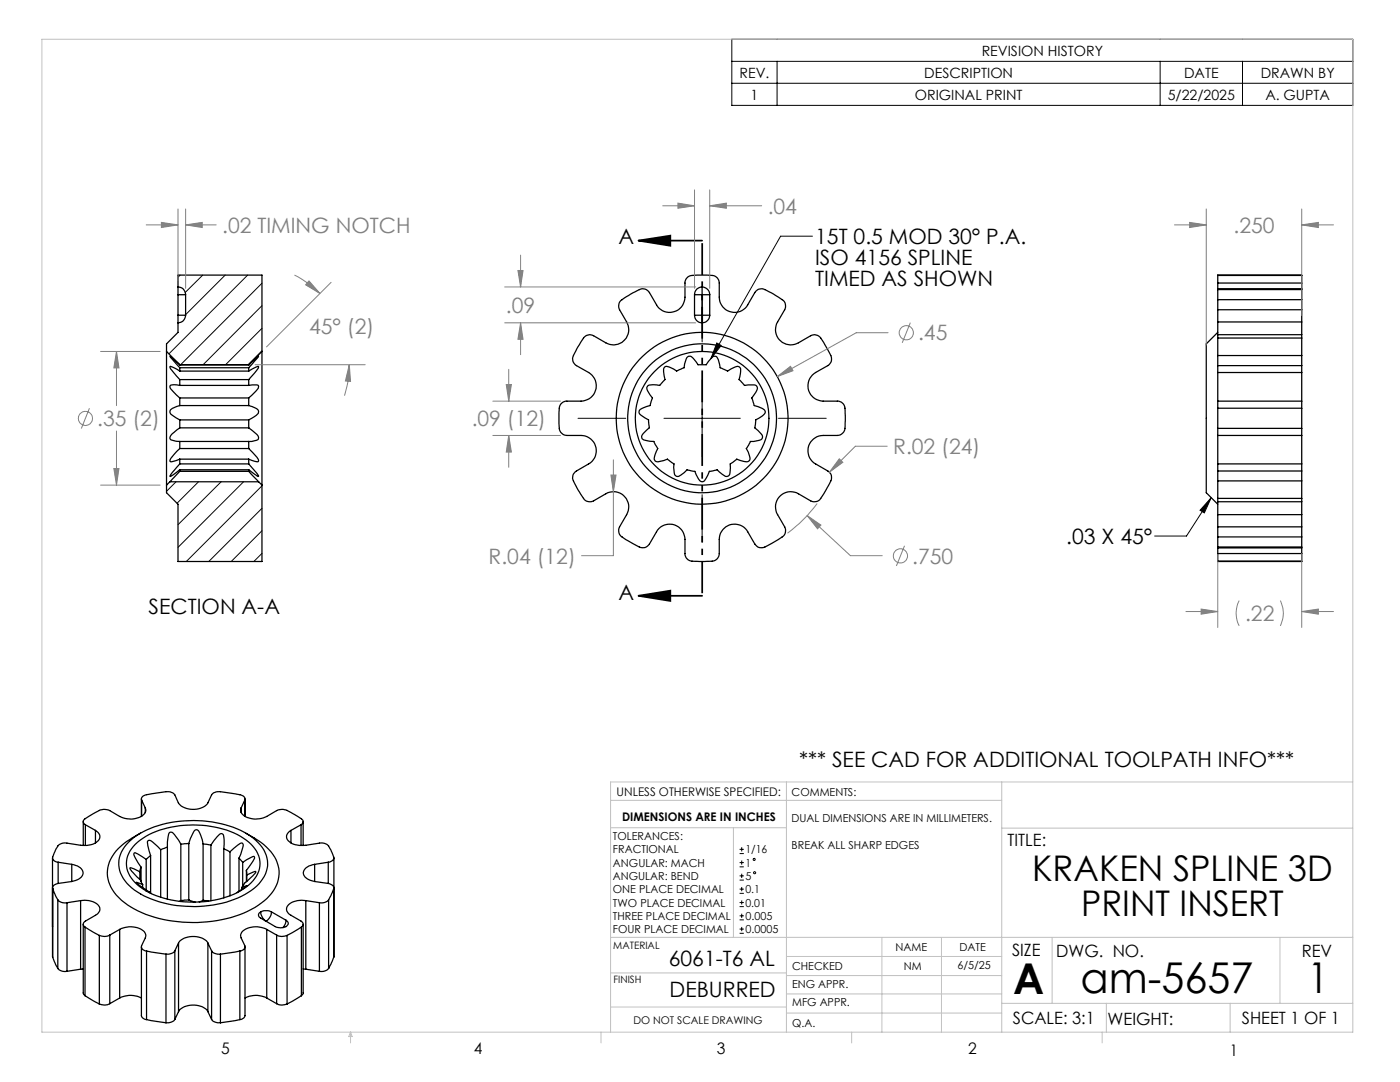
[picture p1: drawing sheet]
<svg xmlns="http://www.w3.org/2000/svg" width="279mm" height="216mm" viewBox="0 0 279 216" stroke-linecap="round" stroke-linejoin="round" font-family="sans-serif">
<g fill="none" stroke="#000" stroke-width=".25">
<path d="M35.5 57.3a1.5 1.5 0 0 1 1.5 1.5M35.5 58.8h1.5M35.5 57.3v1.5M35.5 57.3v-2.4h16.8v15.2M35.5 58.8v4.1M37 58.8v4.1M138.6 58.8h1.5M138.6 58.8v4.1M140.1 57.3a1.57 1.57 0 0 1 1.5 1.5M140.1 57.3a1.51 1.51 0 0 0-1.5 1.5M140.1 57.3v1.5M140.1 58.8h1.5"/>
<path d="M140.1 58.8v4.1M141.6 58.8v4.1M243 59.8v2M243 57.8v2M243 57.6v.2M243 55v1.5M243 55h16.8M243 57.6h16.8M243 56.5v1.1M243 59.8h16.8M243 57.8h16.8M243 56.5h16.8"/>
<path d="M259.8 59.8v2M259.8 57.8v2M259.8 57.6v.2M259.8 55v1.5M259.8 56.5v1.1M33.2 70.1v26.7M33.2 70.1l2.7 2.7M35.5 62.9v1.5M35.5 62.9h1.5M35.5 64.4v1.9l-2.3 2.3v1.5M35.9 72.8h.1M35.9 72.8l-2-1.7 2 2.3"/>
<path d="M35.9 73.4v.6M35.9 74l-1.2-.6-.8-.3 .2 .6 1.8 2M35.9 75.7v1.2M35.9 76.9l-1.5-.1a.5 .5 0 0 0-.5 .4 .5 .5 0 0 0 .4 .6l1.6 1.6M35.9 79.4v1.5M35.9 72.8h13.7M35.9 73.4h13.7M35.9 74h13.7M35.9 75.7h13.7M35.9 76.9h13.7M35.9 79.4h13.7M37 62.9a1.55 1.55 0 0 1-1.5 1.5"/>
<path d="M49.6 79.4v1.5M49.6 76.9l1.4-.1a.46 .46 0 0 1 .6 .3 .46 .46 0 0 1-.2 .5l-1.8 1.8M49.6 75.7v1.2M49.6 74l1.4-.7 .5-.2 .1 .1-.5 .8-1.5 1.7M49.6 73.4v.6M49.6 72.8l2-1.7-2 2.3M49.6 72.8h.1M52.3 70.1v26.7M52.3 70.1l-2.7 2.7M116.6 67.2l.5-.3 .6-.1 .5 .1 2.7 1.5a3 3 0 0 0 3.7-.5 3 3 0 0 0 .5-3.7l-1.6-2.6a1.63 1.63 0 0 1 1-2.1l.9-.5a7 7 0 0 1 3-1.4l.6 .2 .4 .3 1.6 2.7a3.1 3.1 0 0 0 3.4 1.4 3.1 3.1 0 0 0 2.3-2.9v-3.1a1.64 1.64 0 0 1 1.9-1.3h1a7.3 7.3 0 0 1 3.3 .3l.4 .5 .2 .5v3.1a3 3 0 0 0 2.3 2.9 3 3 0 0 0 3.4-1.4l1.6-2.7a1.69 1.69 0 0 1 2.3-.1l.9 .5a8.8 8.8 0 0 1 2.7 1.9v1.2l-1.5 2.6a3 3 0 0 0 .5 3.7 3 3 0 0 0 3.6 .5l2.7-1.5a1.63 1.63 0 0 1 2.1 1l.5 .9a7 7 0 0 1 1.3 3l-.1 .5-.3 .5-2.7 1.5a3.1 3.1 0 0 0-1.5 3.5 3.1 3.1 0 0 0 3 2.2h3.1a1.64 1.64 0 0 1 1.3 2v1a7.3 7.3 0 0 1-.4 3.3l-.4 .3-.5 .3h-3.1a3 3 0 0 0-3 2.2 3 3 0 0 0 1.5 3.5l2.7 1.6a1.69 1.69 0 0 1 .1 2.2l-.5 .9a7.9 7.9 0 0 1-1.9 2.7h-1.2l-2.7-1.5a3 3 0 0 0-3.6 .5 3 3 0 0 0-.5 3.7l1.5 2.7a1.61 1.61 0 0 1-1 2l-.9 .6a7 7 0 0 1-3 1.3l-.6-.2-.6-.6-1.4-2.4a3 3 0 0 0-3.4-1.4 3 3 0 0 0-2.3 2.9v3.1a1.63 1.63 0 0 1-1.9 1.3h-1a7.6 7.6 0 0 1-3.3-.3l-.4-.4-.2-.6v-3.1a3 3 0 0 0-2.3-2.9 3 3 0 0 0-3.4 1.4l-1.6 2.7a1.64 1.64 0 0 1-2.2 .1l-.9-.5a7.2 7.2 0 0 1-2.7-1.9l-.1-1.1 1.6-2.7a3 3 0 0 0-.5-3.7 3 3 0 0 0-3.7-.5l-2.7 1.5a1.61 1.61 0 0 1-2-1l-.6-.8a7 7 0 0 1-1.3-3.1l.1-.5 .4-.4 2.7-1.6a3 3 0 0 0 1.4-3.5 3 3 0 0 0-2.9-2.2h-3.1a1.63 1.63 0 0 1-1.3-1.9l-.1-1a7.6 7.6 0 0 1 .4-3.4l.4-.3 .6-.3h3.1a3.1 3.1 0 0 0 2.9-2.2 3.1 3.1 0 0 0-1.4-3.5l-2.7-1.5a1.69 1.69 0 0 1-.1-2.3zM132.6 73.2l.4-.1 .6 .1 1.4 .8 1.5-.6 .4-1.6a.76 .76 0 0 1 .5-.7 .76 .76 0 0 1 .9 .3l1 1.4h1.6l1-1.3a.75 .75 0 0 1 .8-.4 .75 .75 0 0 1 .6 .6l.4 1.7 1.5 .6 1.4-.7a.74 .74 0 0 1 .9-.1 .74 .74 0 0 1 .3 .8l-.3 1.7 1.1 1.2 1.6-.1a.74 .74 0 0 1 .9 .3 .74 .74 0 0 1-.1 .9l-1 1.4 .5 1.5 1.5 .6a.77 .77 0 0 1 .7 .6 .77 .77 0 0 1-.4 .8l-1.5 .9-.2 1.6 1.2 1.1a.74 .74 0 0 1 .4 .8 .74 .74 0 0 1-.8 .6l-1.6 .2-.9 1.4 .7 1.5a.75 .75 0 0 1 0 .9 .75 .75 0 0 1-.9 .2l-1.7-.5-1.3 1v1.6a.74 .74 0 0 1-.4 .8 .74 .74 0 0 1-.9-.2l-1.3-1.1-1.5 .4-.7 1.4a.75 .75 0 0 1-.7 .6 .75 .75 0 0 1-.8-.5l-.7-1.5-1.6-.4-1.2 1.1a.75 .75 0 0 1-.9 .2 .75 .75 0 0 1-.5-.7v-1.7l-1.3-1-1.5 .5a.73 .73 0 0 1-.9-.1 .73 .73 0 0 1-.2-.9l.7-1.6-.8-1.4-1.6-.2a.81 .81 0 0 1-.9-.7 .81 .81 0 0 1 .6-.9l1-.9-.2-1.6-1.3-.9a.74 .74 0 0 1-.6-.7 .74 .74 0 0 1 .6-.7l1.6-.6 .1-.1 .4-1.4-.9-1.3a.74 .74 0 0 1-.2-.9 .74 .74 0 0 1 .9-.4l1.7 .1 1-1.2-.3-1.5 .1-.7zM138.6 62.9a1.51 1.51 0 0 0 1.5 1.5"/>
<path d="M138.6 62.9h1.5M140.1 62.9v1.5M140.1 62.9h1.5M141.6 62.9a1.57 1.57 0 0 1-1.5 1.5M243 70.9v2.1M243 67.5v3.4M243 74.3v5.7M243 66.8v.7M243 64.2v2.6M243 66.3l-2.3 2.3v29.7l2.3 2.3M243 66.8h16.8M243 70.9h16.8"/>
<path d="M243 73h16.8M243 67.5h16.8M243 61.8v2.4M243 73v1.3M243 74.3h16.8M243 64.2h16.8M243 61.8h16.8M259.8 70.9v2.1M259.8 67.5v3.4M259.8 74.3v5.7M259.8 66.8v.7M259.8 64.2v2.6"/>
<path d="M259.8 61.8v2.4M259.8 73v1.3M33.2 96.8v1.5l2.3 2.3v11.4h16.8v-15.2M33.9 96.1h17.7M33.9 96.1l-.7 .7M35.9 94.1l-2 2M35.9 80.9l-1.2 .5a.81 .81 0 0 0-.8 .7 .81 .81 0 0 0 .6 .8l1.4 .9M35.9 83.8v1.6M35.9 85.4l-1.8 1.5a.57 .57 0 0 0-.2 .6 .57 .57 0 0 0 .6 .4l1.4 .2M35.9 88.1v1.4M35.9 89.5l-1.8 1.9-.2 .6 .4 .1 1.6-.5M35.9 91.6v1"/>
<path d="M35.9 92.6l-2 2.4 .6-.2 1.4-1.1M35.9 93.7v.4M35.9 92.6h13.7M35.9 94.1h13.7M35.9 93.7h13.7M35.9 91.6h13.7M35.9 89.5h13.7M35.9 88.1h13.7M35.9 85.4h13.7M35.9 80.9h13.7M35.9 83.8h13.7M49.6 94.1l2 2"/>
<path d="M49.6 93.7v.4M49.6 92.6l1.7 1.9 .3 .6-2-1.4M49.6 91.6v1M49.6 89.5l1.7 1.8 .3 .6-.1 .2h-.4l-1.5-.5M49.6 88.1v1.4M49.6 85.4l1.4 1.1a.81 .81 0 0 1 .4 1.3l-1.2 .3h-.6M49.6 83.8v1.6M49.6 80.9l1.4 .6a.76 .76 0 0 1 .6 .7 .76 .76 0 0 1-.5 .7l-1.5 .9M51.6 96.1l.7 .7M243 81.5v4M243 80v1.5M243 85.5v1.4"/>
<path d="M243 94v2M243 96v3.4M243 86.9v5.7M243 99.4v.7M243 86.9h16.8M243 80h16.8M243 81.5h16.8M243 85.5h16.8M243 94h16.8M243 96h16.8M243 99.4h16.8M243 92.6h16.8"/>
<path d="M243 92.6v1.4M259.8 81.5v4M259.8 80v1.5M259.8 85.5v1.4M259.8 94v2M259.8 96v3.4M259.8 86.9v5.7M259.8 99.4v.7M259.8 92.6v1.4M243 100.1v2.6M243 105.1v2M243 107.1v2"/>
<path d="M243 109.1v.2M243 110.5v1.5M243 112h16.8M243 100.1h16.8M243 109.3h16.8M243 102.7v2.4M243 109.3v1.2M243 102.7h16.8M243 105.1h16.8M243 107.1h16.8M243 109.1h16.8M243 110.5h16.8"/>
<path d="M259.8 100.1v2.6M259.8 105.1v2M259.8 107.1v2M259.8 109.1v.2M259.8 110.5v1.5M259.8 102.7v2.4M259.8 109.3v1.2M28.2 159.4v3.5M48.9 159.6a.93 .93 0 0 0-1-1l-1.9-.3a5.6 5.6 0 0 0-3.3-.1l-.5 .4-.7 1.6a4 4 0 0 1-5.9 0l-.7-1.6a2.09 2.09 0 0 0-2.3-.6l-1.4 .3a4.1 4.1 0 0 0-2.9 .8v.5l.7 1.6M48.9 159.6l-.8 1.6M48.9 159.6v3.3M48.9 159.4v3.5"/>
<path d="M10.5 171.2v19.8M10.5 177.3l1 2.3M10.5 177.3v13.7M11.5 179.6a1.92 1.92 0 0 0 1.9 .5M11.5 179.6v13.7M11.6 176.3a1.01 1.01 0 0 0-1.1 1M11.6 172l2.7 .5M11.6 172v4.3M14.3 172.5a2.54 2.54 0 0 1 2.3 1.6 2.23 2.23 0 0 1-2.3 1.8M14.3 175.9l-2.7 .4M14.3 172.5v3.4M16.1 179.7a3.5 3.5 0 0 1 3.8 1.4v.7l-.4 .5-2.5 1.5a.66 .66 0 0 0-.4 .6 .66 .66 0 0 0 .4 .6"/>
<path d="M16.1 179.7l-2.7 .4M16.1 179.7v13.7M16.6 163.9v4.8M17 164.6l2.1 1.1M17 164.6v4.1M19.1 165.7a1.31 1.31 0 0 1 .8 1.2 1.31 1.31 0 0 1-.7 1.2 5 5 0 0 1-3.1 .6l-2.7-.5a1.92 1.92 0 0 0-2.3 1.4 2.95 2.95 0 0 0-.5 1.9l.3 .3 .7 .2M19.1 165.7v2.5M25.7 168a18.5 18.5 0 0 1 13-4.3 19.3 19.3 0 0 1 12.4 4 5.7 5.7 0 0 1 .1 9.1 19.3 19.3 0 0 1-13.2 4.1 18.8 18.8 0 0 1-12.2-4.2 5.6 5.6 0 0 1-.1-8.7zM27 168.5a16.7 16.7 0 0 1 11.6-3.9 16.7 16.7 0 0 1 11.5 3.9 5.1 5.1 0 0 1-.5 8.1 18.3 18.3 0 0 1-12.8 3.4 15.4 15.4 0 0 1-10.2-4.3 5 5 0 0 1 .4-7.2zM27.9 174l-1.2-.6-.8-.2 .4 .6 1.7 1.8 .5 .9M27.9 174v1.5M28 166.2a13.7 13.7 0 0 0-5.6 4.7 6.3 6.3 0 0 0 1.3 8.2 20.1 20.1 0 0 0 12.8 4.9 24.2 24.2 0 0 0 15.6-3.8 7.4 7.4 0 0 0 3.5-7 9.2 9.2 0 0 0-4.9-6l-1.6-.9"/>
<path d="M28.2 173l-.3 1M28.2 173v2.9M28.5 176.5l-1.3-.4 3 2.2M28.5 176.5v.6M29 161.2a1.66 1.66 0 0 1-1.6 2 4.9 4.9 0 0 1-3.5-.3l-2-1.2a2.66 2.66 0 0 0-2.8 .4l-2.1 1.3a.66 .66 0 0 0-.4 .6 .66 .66 0 0 0 .4 .6M29 161.2v.9M29.2 171.5l-1.7-1.1-.5-.3-.3 .2v.2l.3 .7 1.2 1.8M29.2 171.5v6.1M30.1 170.7l-.9 .8M30.1 170.7v7.5M32.1 169.5l-1.3-1.2a1.21 1.21 0 0 0-1.2-.6l-.2 .3 .1 .7 .6 2M32.1 169.5v9.5"/>
<path d="M33.4 169.1l-1.3 .4M33.4 169.1v10.3M36.1 168.5l-1.2-1.9-.7-.5a.72 .72 0 0 0-.7 .9l-.1 2.1M36.1 179.7l-.3 .1M36.1 168.5v11.2M37.7 168.3l.9-2.3 .2-.3 .4-.1a.84 .84 0 0 1 .7 .7l.6 2.1M37.7 168.3l-1.6 .2M37.7 179.6l-1.6 .1M37.7 179.6l1.2 .4M37.7 168.3v11.3M40.5 168.4l1.6 .2M40.5 179.6l-.7 .4"/>
<path d="M40.5 179.6l1.2 .2M40.5 168.4v11.2M42.1 168.6l1.3-1.7 .5-.5 .4-.1 .3 .2 .1 .7v2.2M42.1 168.6v11.1M44.7 169.4l1.2 .6M44.7 169.4v9.8M45.9 170l1.5-1.4 .5-.3 .5-.1 .1 .5-.8 2.5M45.9 170v8.8M47.7 171.2l.7 .9M47.7 171.2v6.7M48.1 161.2a1.66 1.66 0 0 0 1.6 2 4.9 4.9 0 0 0 3.5-.3l2-1.2a2.66 2.66 0 0 1 2.8 .4l2.1 1.3a.66 .66 0 0 1 .4 .6 .66 .66 0 0 1-.4 .6M48.1 161.2v.9"/>
<path d="M48.2 177.1l1.1-.4-2 1.4M48.2 177.1v.4M48.4 172.1l2-1.2 .4 .1v.2l-.3 .6-1.3 1.9M48.4 172.1v4.7M49.2 173.7v.9M49.2 173.7v2.2M49.2 174.6l1.8-.7-.6 .9-1.6 1.4-.6 .9M49.2 174.6v1.3M58.1 165.7a1.31 1.31 0 0 0-.9 1.2 1.31 1.31 0 0 0 .8 1.2 5 5 0 0 0 3 .6l2.7-.5a1.92 1.92 0 0 1 2.3 1.4 2.95 2.95 0 0 1 .5 1.9l-.3 .3-.7 .2M58.1 165.7v2.5M60.1 164.6l-2 1.1M60.1 164.6v4.1"/>
<path d="M60.5 163.9v4.8M61 179.7a3.5 3.5 0 0 0-3.8 1.4l.1 .7 .3 .5 2.5 1.5a.66 .66 0 0 1 .4 .6 .66 .66 0 0 1-.4 .6M61 179.7l2.7 .4M61 179.7v13.7M62.8 172.5a2.54 2.54 0 0 0-2.3 1.6 2.23 2.23 0 0 0 2.3 1.8M62.8 175.9l2.7 .4M62.8 172.5v3.4M65.5 176.3a1.01 1.01 0 0 1 1.1 1M65.5 172l-2.7 .5M65.5 172v4.3M65.6 179.6a1.92 1.92 0 0 1-1.9 .5M65.6 179.6v13.7"/>
<path d="M66.6 177.3l-1 2.3M66.6 177.3v13.7M66.6 171.2v19.8M10.5 191l1 2.3M11.5 193.3a1.92 1.92 0 0 0 1.9 .5M13.4 180.1v13.7M16.1 193.4l-2.7 .4M16.6 184.4v13.8l.4 .5M16.6 193.3l-.5 .1M17 185l2.8 1.7M17 198.7l2.8 1.6M17 185v13.7"/>
<path d="M19.8 186.7v13.6M21.9 186.6a2.31 2.31 0 0 1-2.1 .1M21.9 186.6v13.7M23.9 185.5a4.4 4.4 0 0 1 4.9 .4l.3 .5v.5l-.8 1.8a.9 .9 0 0 0 .9 1.1M23.9 199.1a4.7 4.7 0 0 1 4.3 0M23.9 185.5l-2 1.1M23.9 185.5v13.6M23.9 199.1l-2 1.2M28.2 188.9v13.8l.3 .5 .7 .2M29.2 189.8l3.9 .6M29.2 189.8v13.6M33.1 190.4v13.7"/>
<path d="M34.9 189.7a1.84 1.84 0 0 1-1.8 .7M34.9 189.7v13.7M35.6 188.2a3.8 3.8 0 0 1 4.4-1.1l1.2 .6 .3 .5M35.6 188.2l-.7 1.5M35.6 188.2v13.7M41.5 188.2l.7 1.5M41.5 188.2v13.7M42.2 189.7a1.84 1.84 0 0 0 1.8 .7M42.2 189.7v13.7M44 190.4v13.7M47.9 189.8l-3.9 .6M47.9 189.8v13.6"/>
<path d="M48.9 188.9v13.8l-.3 .5-.7 .2M48.9 199.1a4.7 4.7 0 0 1 4.3 0M52 182a2.47 2.47 0 0 1 2.2 0M52 182a.64 .64 0 0 0-.4 .6 .64 .64 0 0 0 .4 .6l2.9 1.7a1.85 1.85 0 0 0 2.6-.6l-.4-.7M52 182a2.48 2.48 0 0 0 1.1 1.8 2.38 2.38 0 0 0 1.1-1.8M53.2 185.5a4.4 4.4 0 0 0-4.9 .4l-.3 .5v.5l.9 1.8a.9 .9 0 0 1-1 1.1M53.2 185.5l2 1.1M53.2 185.5v13.6M53.2 199.1l2 1.2M54.2 182l2.9 1.6M55.2 186.6a2.31 2.31 0 0 0 2.1 .1M55.2 186.6v13.7"/>
<path d="M57.1 183.6l-.2 .8-.4 .7M57.3 186.7v13.6M60.1 185l-2.8 1.7M60.1 198.7l-2.8 1.6M60.1 185v13.7M60.5 184.4v13.8l-.4 .5M60.5 193.3l.5 .1M61 193.4l2.7 .4M63.7 180.1v13.7M65.6 193.3a1.92 1.92 0 0 1-1.9 .5M66.6 191l-1 2.3M21.9 200.3a2.31 2.31 0 0 1-2.1 0"/>
<path d="M29.2 203.4l3.9 .7M34.9 203.4a1.84 1.84 0 0 1-1.8 .7M35.6 201.9a3.8 3.8 0 0 1 4.4-1.1l1.2 .6 .3 .5M35.6 201.9l-.7 1.5M41.5 201.9l.7 1.5M42.2 203.4a1.84 1.84 0 0 0 1.8 .7M47.9 203.4l-3.9 .7M55.2 200.3a2.31 2.31 0 0 0 2.1 0"/>
<circle cx="140.1" cy="83.5" r="17.1"/>
<circle cx="140.1" cy="83.5" r="14.8"/>
<circle cx="140.1" cy="83.5" r="13.3"/>
</g>
<g fill="none" stroke="#000" stroke-width=".2">
<path d="M146 7.8h124v13.2h-124zM146 12.2h124M146 16.6h124M155.1 12.2v8.8M231.5 12.2v8.8M248 12.2v8.8M35.9 54.9l-.4 .4M40.5 54.9l-3.5 3.4M44.9 54.9l-7.9 7.9M49.4 54.9l-15.7 15.7M52.3 56.5l-16.2 16.3M140.1 58.7v9.5"/>
<path d="M162.1 47.1h-6.3l-13.9 24.4M52.3 61l-11.8 11.8M52.3 65.5l-7.3 7.3M52.3 70l-2.8 2.8M140.1 75.8v15.3M143.1 68.4l.8 .5-2 2.6zM35.1 96.1l-1.9 1.9M39.6 96.1l-4.3 4.3M44.1 96.1l-8.6 8.6M48.6 96.1l-13.1 13.1M52.3 96.9l-15.1 15.1M115.4 83.5h9.5"/>
<path d="M132.5 83.5h15.2M140.1 98.7v9.5M155.4 83.5h9.5M241.7 99.3l-1.4 3-.8-.5zM241.7 99.3l-4.9 7.7h-6.4M52.3 101.4l-10.6 10.6M52.3 105.9l-6.2 6.1M52.3 110.4l-1.6 1.6M147.6 170.3h.8M147.6 169.5h.8M147.6 173h.8M147.6 172.1h.8"/>
<path d="M147.6 175.6h.8M147.6 174.8h.8M147.6 178.3h.8M147.6 177.4h.8M148 169.1v.8M148 171.7v.8M148 174.3v.9M148 177v.8M148 179.7v.8M147.6 180.9h.8M147.6 180.1h.8M147.6 183.6h.8"/>
<path d="M147.6 182.7h.8M147.6 186.2h.8M147.6 185.4h.8M148 182.3v.9M148 185v.8"/>
<circle cx="150.5" cy="171.5" r=".21"/>
<circle cx="150.6" cy="174.2" r=".21"/>
</g>
<g fill="none" stroke="#808080" stroke-width=".2">
<path d="M138.6 37.9v19.6M141.6 37.9v19.6M29.2 44.9h6.3M32.2 44.4l3.3 .5-3.3 .5zM35.5 41.7v14.3M37 44.9l3.4-.5v1zM37 44.9h6.1M37 41.7v15.8M58.8 54.9a21 21 0 0 1 5.1 3.7M61.7 56.1l2.2 2.5-2.9-1.8zM66.1 56.3l-12.9 12.9M100.7 57.3h38.2"/>
<path d="M103.4 54h1l-.5 3.3zM103.9 50.9v6.4M132.3 41.1h6.3M135.3 40.5l3.3 .6-3.3 .5zM141.6 41.1l3.4-.6v1.1zM141.6 41.1h10.4M234.4 44.9h6.3M237.4 44.4l3.3 .5-3.3 .5zM240.7 41.7v27.2M259.8 44.9l3.3-.5v1zM259.8 41.7v21.3M259.8 44.9h6.3"/>
<path d="M20.1 70.1h11.9M23.2 70.1l.5 3.3h-1zM23.2 70.1v10.8M50.9 72.8h22M69.7 72.8l.3 3.3-1.1-.1zM69.7 72.8a19.7 19.7 0 0 1-.9 6.2M100.7 64.4h38.2M101 76.7h1.1l-.6 3.3zM101.5 73.7v6.3M103.9 64.4l.5 3.3h-1zM103.9 64.4v6.4M155.1 75.1l2.7-2 .5 .9z"/>
<path d="M177.2 66.4h-6.3l-15.8 8.7M181.7 64.4l-1.6 4M17.9 81.5l-1.7 4M20.1 96.8h11.9M22.7 93.5h1l-.5 3.3zM23.2 86v10.8M98.4 80h13.5M98.4 86.9h13.5M101.5 86.9l.6 3.3h-1.1zM101.5 86.9v6.3M121.9 94.8h1l-.5 3.3zM122.4 91.8v19.1h-6.3"/>
<path d="M167.5 91.5l.7 .8-2.7 1.9zM177.1 89h-6.4l-5.2 5.2M161.1 102.9l2.7 1.9-.6 .7zM161.1 102.9l8.6 8h6.4M163.1 100.5a29.2 29.2 0 0 1-5.9 5.9M180.5 108.9l-1.6 4M243 110.6v14.6M247.3 119.8a5.6 5.6 0 0 0 0 5.1M255.5 119.8a5.6 5.6 0 0 1 0 5.1M259.8 110.4v14.8M236.7 122h6.3M239.7 121.5l3.3 .5-3.3 .6z"/>
<path d="M259.8 122l3.3-.5v1.1zM259.8 122h6.3"/>
<circle cx="180.9" cy="66.4" r="1.41"/>
<circle cx="17.1" cy="83.5" r="1.4"/>
<circle cx="179.7" cy="110.9" r="1.41"/>
</g>
<path d="M127.4 48h12.7M127.4 48l6.4-1v2zM127.4 118.9h12.7M127.4 118.9l6.4-1v2z" fill="none" stroke="#000" stroke-width=".35"/>
<path d="M140.1 48v70.9" fill="none" stroke="#000" stroke-width=".35" stroke-dasharray="6.3 1.3 1.3 1.3 1.3 1.3" stroke-dashoffset="-.5" stroke-linecap="butt"/>
<g fill="none" stroke="#c0c0c0" stroke-width=".2">
<path d="M8.4 7.8h261.6v198.2h-261.6zM121.8 159.7h78.1M157 156v49.9M199.9 156v50M270 156h-148.2v49.9M121.8 165.2h35.2M146.4 165.2v21.8M199.9 165.2h70.1M121.8 187h148.2M121.8 194.1h35.2M157 194.7h42.9M157 190.9h42.9"/>
<path d="M157 198.3h42.9M176 187v19M187.9 187v19M210 187v13.2M255.4 187v13.2M70 206v2.1M70 206l.3 .8h-.7zM119.9 206v2.1M121.8 200.9h35.2M157 202.1h42.9M170 206v2.1M199.9 200.2h70.1"/>
<path d="M220 206v2.1M220.8 200.2v5.8M245.5 200.2v5.8"/>
</g>
<g fill="#000">
<path d="M127.4 48l6.4-1v2zM127.4 118.9l6.4-1v2z"/>
<path d="M143.1 68.4l.8 .5-2 2.6zM241.7 99.3l-1.4 3-.8-.5z"/>
</g>
<path d="M101 76.7h1.1l-.6 3.3zM101.5 86.9l.6 3.3h-1.1zM161.1 102.9l2.1 2.6 .6-.7zM167.5 91.5l-2 2.7 2.7-1.9zM155.1 75.1l3.2-1.1-.5-.9zM121.9 94.8l.5 3.3 .5-3.3zM103.4 54h1l-.5 3.3zM103.9 64.4l.5 3.3h-1zM135.3 40.5l3.3 .6-3.3 .5zM141.6 41.1l3.4-.6v1.1zM237.4 44.4l3.3 .5-3.3 .5zM259.8 44.9l3.3-.5v1zM239.7 121.5l3.3 .5-3.3 .6zM259.8 122l3.3-.5v1.1zM23.2 70.1l.5 3.3h-1zM22.7 93.5h1l-.5 3.3zM69.7 72.8l.3 3.3-1.1-.1zM61.7 56.1l2.2 2.5-2.9-1.8zM32.2 44.4l3.3 .5-3.3 .5zM37 44.9l3.4-.5v1z" fill="#808080"/>
<g font-size="8.5">
<text x="202.2" y="198.3">A</text>
<text x="215.6" y="198.1">am-5657</text>
<text x="260.9" y="198.1">1</text>
</g>
<g font-size="7.1">
<text x="206" y="175.8">KRAKEN SPLINE 3D</text>
<text x="215.8" y="182.8">PRINT INSERT</text>
</g>
<g font-size="4.2" fill="#808080">
<text x="44.4" y="46.5">.02 TIMING NOTCH</text>
<text x="153.2" y="42.6">.04</text>
<text x="246.2" y="46.5">.250</text>
<text x="101" y="62.4">.09</text>
<text x="61.7" y="66.7">45° (2)</text>
<text x="183.2" y="67.9">.45</text>
<text x="19.4" y="85">.35 (2)</text>
<text x="94.1" y="85">.09 (12)</text>
<text x="178.2" y="90.6">R.02 (24)</text>
<text x="97.5" y="112.5">R.04 (12)</text>
<text x="182" y="112.5">.750</text>
<text x="248.5" y="123.9">.22</text>
</g>
<g font-size="4.2">
<text x="123.5" y="48.8">A</text>
<text x="162.7" y="48.7">15T 0.5 MOD 30° P.A.</text>
<text x="162.7" y="52.9">ISO 4156 SPLINE</text>
<text x="162.7" y="57.1">TIMED AS SHOWN</text>
<text x="212.8" y="108.6">.03 X 45°</text>
<text x="123.5" y="119.6">A</text>
<text x="29.7" y="122.6">SECTION A-A</text>
<text x="159.5" y="153">*** SEE CAD FOR ADDITIONAL TOOLPATH INFO***</text>
<text x="133.5" y="192.7">6061-T6 AL</text>
<text x="133.6" y="198.9">DEBURRED</text>
</g>
<g font-size="3.4">
<text x="201.1" y="168.8">TITLE:</text>
<text x="202" y="190.8">SIZE</text>
<text x="210.8" y="190.9">DWG. NO.</text>
<text x="259.8" y="191">REV</text>
<text x="202.1" y="204.4">SCALE: 3:1</text>
<text x="221" y="204.5">WEIGHT:</text>
<text x="247.8" y="204.4">SHEET 1 OF 1</text>
</g>
<g font-size="3.2">
<text x="44.2" y="210.4">5</text>
<text x="94.6" y="210.3">4</text>
<text x="143.1" y="210.4">3</text>
<text x="193.2" y="210.3">2</text>
<text x="245.4" y="210.6">1</text>
</g>
<g font-size="2.8">
<text x="195.9" y="11.1">REVISION HISTORY</text>
<text x="147.6" y="15.5">REV.</text>
<text x="184.5" y="15.5">DESCRIPTION</text>
<text x="236.3" y="15.5">DATE</text>
<text x="251.6" y="15.5">DRAWN BY</text>
<text x="149.8" y="19.9">1</text>
<text x="182.6" y="19.9">ORIGINAL PRINT</text>
<text x="233.1" y="19.9">5/22/2025</text>
<text x="252.5" y="19.9">A. GUPTA</text>
</g>
<g font-size="2.4">
<text x="123.1" y="158.9">UNLESS OTHERWISE SPECIFIED:</text>
<text x="124.1" y="163.8">DIMENSIONS ARE IN INCHES</text>
</g>
<g font-size="2.2">
<text x="158" y="158.8">COMMENTS:</text>
<text x="122.3" y="167.6">TOLERANCES:</text>
<text x="158" y="164.1">DUAL DIMENSIONS ARE IN MILLIMETERS.</text>
<text x="122.3" y="170.3">FRACTIONAL</text>
<text x="122.3" y="172.9">ANGULAR: MACH</text>
<text x="148.8" y="170.3">1/16</text>
<text x="148.8" y="172.9">1</text>
<text x="158" y="169.4">BREAK ALL SHARP EDGES</text>
<text x="122.3" y="175.6">ANGULAR: BEND</text>
<text x="122.3" y="178.2">ONE PLACE DECIMAL</text>
<text x="148.8" y="175.6">5</text>
<text x="148.8" y="178.2">0.1</text>
<text x="122.3" y="180.9">TWO PLACE DECIMAL</text>
<text x="122.3" y="183.5">THREE PLACE DECIMAL</text>
<text x="148.8" y="180.9">0.01</text>
<text x="148.8" y="183.5">0.005</text>
<text x="122.3" y="186.2">FOUR PLACE DECIMAL</text>
<text x="148.8" y="186.2">0.0005</text>
<text x="178.7" y="189.7">NAME</text>
<text x="191.5" y="189.7">DATE</text>
<text x="158.1" y="197.2">ENG APPR.</text>
<text x="158.1" y="193.5">CHECKED</text>
<text x="180.4" y="193.5">NM</text>
<text x="191.1" y="193.3">6/5/25</text>
<text x="158.1" y="200.8">MFG APPR.</text>
<text x="158.1" y="204.9">Q.A.</text>
</g>
<text font-size="2.1" x="126.4" y="204.3">DO NOT SCALE DRAWING</text>
<g font-size="2">
<text x="122.4" y="189.4">MATERIAL</text>
<text x="122.4" y="196.2">FINISH</text>
</g>
</svg>
